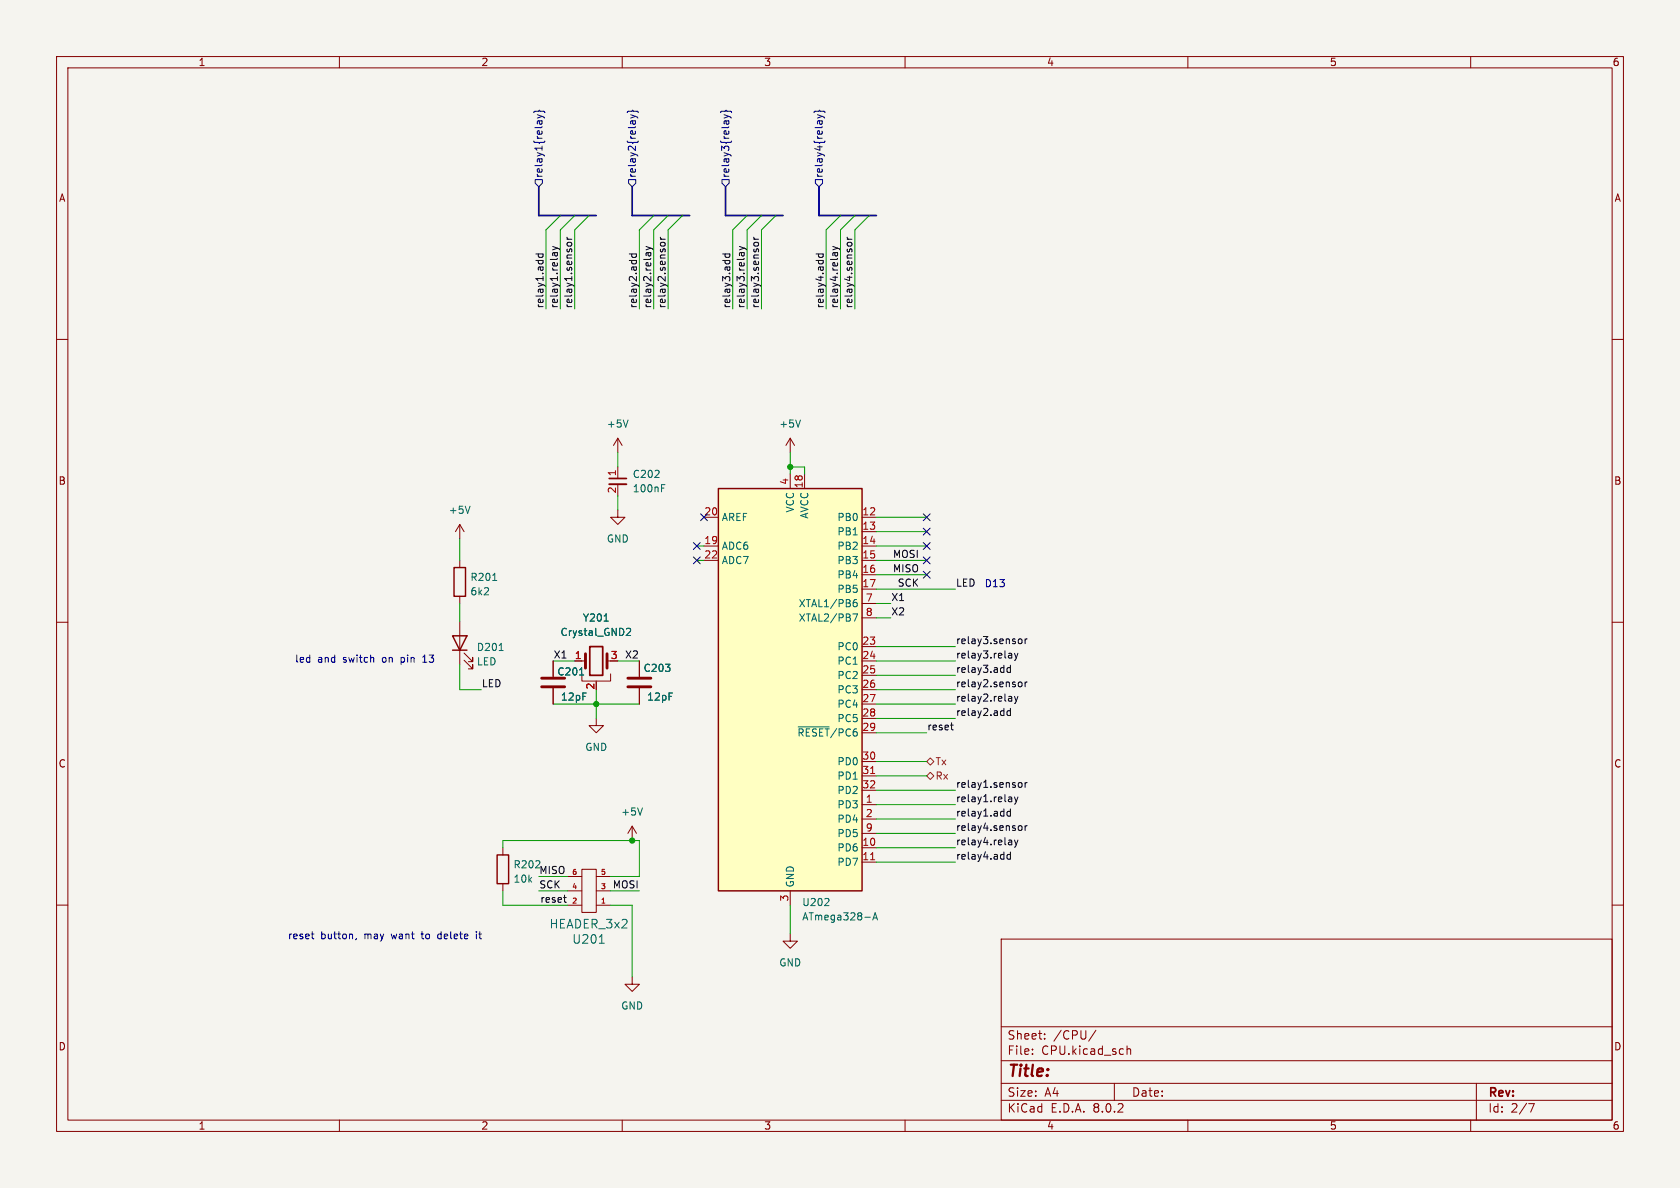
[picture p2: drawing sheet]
<svg xmlns="http://www.w3.org/2000/svg" width="297mm" height="210mm" viewBox="0 0 297 210" stroke-linecap="round" stroke-linejoin="round" font-family="sans-serif">
<path d="M0 0h297v210h-297z" fill="#f5f4ef" stroke="#f5f4ef" stroke-width=".18"/>
<g fill="none" stroke="#840000" stroke-width=".18">
<path d="M10 10h277v190h-277zM12 12h273v186h-273zM60 10v2M110 10v2M160 10v2M210 10v2M260 10v2M10 60h2M285 60h2M139.7 77.5l-.8 1.2M139.7 77.5v2.5M139.7 77.5l.8 1.2"/>
<path d="M109.2 90.2v1.2h1.3l-1.3 1.3-1.3-1.3h1.3M10 110h2M81.3 109.9v7.6M82 116.7l1.6 1.5v-.7v.7h-.8M82 115.4l1.6 1.6v-.8v.8h-.8M113 116.8v2.8M285 110h2M113 121.7v2.8M10 160h2M285 160h2M139.7 165.1v1.3h1.3l-1.3 1.2-1.3-1.2h1.3M177 166h108v32h-108z"/>
<path d="M60 198v2M110 198v2M160 198v2M177 194.5h108M177 191.5h108M177 187.5h108M177 181.5h108M182.5 186.3v.1M182.5 185.5v.1M184.7 183.6v.1M184.7 182.8v.1M193.7 182.1l-1.2 2"/>
<path d="M197 191.5v3M199.2 184.9v1.5M199.2 185.5l.3-.1 .3 .1 .1 .9M210 198v2M260 198v2M261 191.5v6.5M270.2 195.1h1l-.6 1.5"/>
</g>
<path d="M80 112.4h2.5l-1.2 2.5zM80 114.9h2.5" fill="none" stroke="#840000" stroke-width=".25"/>
<path d="M141.5 74.2l-.4 1.3M88.2 115h.8" fill="none" stroke="#006464" stroke-width=".18"/>
<path d="M111 119.9h4.1M111 121.4h4.1" fill="none" stroke="#840000" stroke-width=".51"/>
<path d="M127 86.4h25.4v71.1h-25.4z" fill="#ffffc2"/>
<path d="M127 86.4h25.4v71.1h-25.4zM80.3 100.3h2v5.1h-2zM87.9 151.1h2v5.1h-2z" fill="none" stroke="#840000" stroke-width=".25"/>
<g fill="none" stroke="#840000" stroke-width=".18">
<path d="M109.2 77.5l-.7 1.2M109.2 77.5v2.5M109.2 77.5l.8 1.2M81.3 92.7v2.6M81.3 99.1v1.2M81.3 92.7l-.8 1.3M81.3 92.7l.7 1.3M109.2 82.6v2M109.2 85.6v2M124.5 91.4h2.5M124.5 96.5h2.5M124.5 99.1h2.5"/>
<path d="M139.7 83.8v2.6M142.2 83.8v2.6M152.4 91.4h2.5M152.4 94h2.5M152.4 96.5h2.5M152.4 99.1h2.5M81.3 105.4v1.3M97.8 116.8v2.8M101.6 116.8h1.9M102.9 119.1v1.3h5v-1.3M107.3 116.8h.6M113 116.8v2.8"/>
<path d="M152.4 101.6h2.5M152.4 104.1h2.5M152.4 114.3h2.5M152.4 116.8h2.5M152.4 119.4h2.5M152.4 106.7h2.5M152.4 109.2h2.5M97.8 121.7v2.8M105.4 127v1.3h1.3l-1.3 1.2-1.3-1.2h1.3M105.4 120.4v.3M113 121.7v2.8M152.4 121.9h2.5"/>
<path d="M152.4 124.5h2.5M152.4 127h2.5M152.4 129.5h2.5M152.4 134.6h2.5M152.4 137.2h2.5M152.4 139.7h2.5M88.9 149.9v1.2M88.9 156.2v1.3M100.3 157.5h2.6M100.3 154.9h2.6M102.9 153.7h2.5v7.6h-2.5zM105.4 157.5h2.5"/>
<path d="M105.4 154.9h2.5M111.8 146.1l-.8 1.2M111.8 146.1v2.5M111.8 146.1l.7 1.2M139.7 157.5v2.5M152.4 142.2h2.5M152.4 149.9h2.5M152.4 152.4h2.5M152.4 144.8h2.5M152.4 147.3h2.5M100.3 160h2.6M105.4 160h2.5"/>
<path d="M111.8 172.7v1.3h1.2l-1.2 1.3-1.3-1.3h1.3"/>
</g>
<path d="M153.9 136.7h.7M153.9 152h.7" fill="none" stroke="#a90000" stroke-width=".18"/>
<g fill="none" stroke="#006464" stroke-width=".18">
<path d="M111 74.2l-.4 1.3M83.1 89.5l-.4 1.2M117 86.3h.4M117 85.7h.6M87.1 102.6h.7M102.5 119.3h.7M106.8 109.8h.7M110.8 111.1h.4l.3 .3-.8 .9h.8M150.8 108.5h.8l-.5 1.3M150.9 106.6l.4-.1 .2 .2-.1 .5-.3 .1-.2-.2M151.4 106l-.3 .1-.2 .2M141.1 128.5h5.5"/>
<path d="M113.6 142.8l-.4 1.3M146.5 158.9v.5M106 166.7h.8M145.8 160.1h.7M152.9 162.1h1M154.3 162.6l.4-1.2 .4 1.2M154.4 162.3h.6"/>
</g>
<path d="M107.7 85.6h3" fill="none" stroke="#840000" stroke-width=".33"/>
<path d="M107.7 84.6h3M104.3 114.3h2.3v5.1h-2.3z" fill="none" stroke="#840000" stroke-width=".3"/>
<path d="M95.8 119.9h4M103.5 115.6v2.5M107.3 115.6v2.5M95.8 121.4h4" fill="none" stroke="#840000" stroke-width=".51"/>
<path d="M163.8 137.2l.7-.7 .6 .7-.6 .6zM163.8 134.6l.7-.6 .6 .6-.6 .7z" fill="none" stroke="#725600" stroke-width=".18"/>
<g fill="none" stroke="#000084" stroke-width=".18">
<path d="M94.4 19.9l.2-.2h.6l.1-.2 .2 .2h.6l.2 .2M110.9 19.9l.2-.2h.6l.2-.2 .1 .2h.6l.2 .2M127.4 19.9l.2-.2h.6l.2-.2 .1 .2h.7l.1 .2M143.9 19.9l.2-.2h.6l.2-.2 .2 .2h.6l.1 .2M94.6 31.8h1.3v.6l-.7 .6-.6-.6zM95 20.3l.8 .3M95.8 20.6l-.8 .3M95.8 20.6l.5 .3M111.1 31.8h1.3v.6l-.6 .6-.7-.6zM111.5 20.3l.8 .3M112.3 20.6l-.8 .3M112.3 20.6l.5 .3"/>
<path d="M127.6 31.8h1.3v.6l-.6 .6-.7-.6zM128 20.3l.8 .3M128.8 20.6l-.8 .3M128.8 20.6l.5 .3M144.1 31.8h1.3v.6l-.6 .6-.7-.6zM144.5 20.3l.9 .3M145.4 20.6l-.9 .3M145.4 20.6l.4 .3M122.6 98.5l1.2 1.2M122.6 95.9l1.2 1.2M123.8 98.5l-1.2 1.2M123.8 95.9l-1.2 1.2"/>
<path d="M123.9 90.8l1.2 1.2M125.1 90.8l-1.2 1.2M163.2 93.4l1.2 1.2M163.2 95.9l1.2 1.2M163.2 90.8l1.2 1.2M163.2 98.5l1.2 1.2M164.4 93.4l-1.2 1.2M164.4 95.9l-1.2 1.2M164.4 90.8l-1.2 1.2M164.4 98.5l-1.2 1.2M163.2 101l1.2 1.2M164.4 101l-1.2 1.2"/>
</g>
<g fill="none" stroke="#0f0f0f" stroke-width=".18">
<path d="M94.7 44.9h1.3M95.2 44.9v.4l.2 .2 .5-.1v-.5M97.7 43.6l.8 .3M98 44.7l.1 .4M98.5 44.7v.4M98.5 44.7h-.7l-.1 .4M98.5 43.9l-.8 .3M98.5 43.9l.5 .3M100.2 42.3h.9M100.2 41.9l.3 .4M100.3 43.4l-.1-.3 .3-.3 .5 .1 .1 .2-.1 .3M111.2 44.9h1.3"/>
<path d="M111.7 44.9v.4l.2 .2 .6-.1v-.5M114.2 43.6l.9 .3M114.5 44.7l.1 .4M115 44.7l.1 .4M115.1 44.7h-.8l-.1 .4M115.1 43.9l-.9 .3M115.1 43.9l.4 .3M116.8 42.3h.8M116.8 41.9l.2 .4M116.8 43.4v-.3l.2-.3 .5 .1 .1 .2-.1 .3M127.8 44.9h1.2M128.2 44.9v.4l.2 .2 .6-.1v-.5"/>
<path d="M130.7 43.6l.9 .3M131 44.7l.1 .4M131.5 44.7l.1 .4M131.6 44.7h-.8l-.1 .4M131.6 43.9l-.9 .3M131.6 43.9l.4 .3M133.3 42.3h.8M133.3 41.9l.2 .4M133.3 43.4v-.3l.2-.3 .5 .1 .1 .2-.1 .3M144.3 44.9h1.2M144.8 44.9l-.1 .4 .2 .2 .6-.1v-.5M147.2 43.6l.9 .3"/>
<path d="M147.5 44.7l.1 .4M148 44.7l.1 .4M148.1 44.7h-.8l-.1 .4M148.1 43.9l-.9 .3M148.1 43.9l.4 .3M149.8 41.9l.2 .4M149.8 42.3h.8M149.8 43.4v-.3l.2-.3 .5 .1 .1 .2v.3M178.4 115.5h.3l.2 .2v.6M178.6 117.6v1.3M178.6 118.1l-.3-.1-.3 .3 .1 .5h.5M178.9 116.3h-.5"/>
<path d="M178.9 115.8h-.5M179.4 115.5l.3 .8M179.7 116.3l-.3 .5M180 115.5l-.3 .8M180.1 113l.3-.1 .3 .3-.1 .5-.2 .1-.3-.1M181.2 112.9v.9M181.6 112.9l-.4 .3M168 128.2h.5M168.3 129h.2M178.4 123.1h.3l.2 .2v.6M178.6 125.2v1.3M178.6 125.7l-.3-.1-.3 .3 .1 .5h.5"/>
<path d="M178.9 123.9h-.5M178.9 123.4l-.5 .1M179.4 123.1l.3 .8M179.7 123.9l-.3 .5M180 123.1l-.3 .8M180.1 120.6h.3l.3 .2-.1 .5-.2 .1-.3-.1M180.1 138.4l.3-.1 .3 .3-.1 .5-.2 .1-.3-.1M181.2 120.6v.8M181.2 138.3v.9M181.6 138.3l-.4 .3M181.6 120.6l-.4 .2M99.6 158.7h.5"/>
<path d="M99.9 159.4l.2 .1M178.4 140.9h.3l.2 .2v.6M178.4 148.5h.3l.2 .2v.6M178.6 143v1.3M178.6 150.6v1.3M178.6 143.5l-.3-.1-.3 .3 .1 .5h.5M178.6 151.1l-.3-.1-.3 .3 .1 .5h.5M178.9 141.7h-.5M178.9 141.2h-.5M178.9 149.3h-.5M178.9 148.8l-.5 .1M179.4 140.9l.3 .8"/>
<path d="M179.4 148.5l.3 .8M179.7 141.7l-.3 .5M179.7 149.3l-.3 .5M180 140.9l-.3 .8M180 148.5l-.3 .8M180.1 146h.3l.3 .2-.1 .5-.2 .1-.3-.1M181.2 146v.8M181.6 146l-.4 .2"/>
</g>
<path d="M74.7 117.1h.8M75 116l-.3 .2M55 165.1h.5M55.3 165.9l.2 .1M63 165.9l-.1 .2M77.5 165.2l-.1 .2 .1 .5M84.2 164.7v.1M84.2 165.1v.9" fill="none" stroke="#0000c2" stroke-width=".18"/>
<path d="M95.2 33v5.1h10.2M111.8 33v5.1h10.1M128.3 33v5.1h10.1M144.8 33v5.1h10.1" fill="none" stroke="#000084" stroke-width=".3"/>
<g fill="none" stroke="#009600" stroke-width=".18">
<path d="M99.1 38.1l-2.6 2.5v14M101.6 38.1l-2.5 2.5v14M104.1 38.1l-2.5 2.5v14M115.6 38.1l-2.6 2.5v14M118.1 38.1l-2.5 2.5v14M120.6 38.1l-2.5 2.5v14M132.1 38.1l-2.6 2.5v14M134.6 38.1l-2.5 2.5v14M137.2 38.1l-2.6 2.5v14M148.6 38.1l-2.6 2.5v14M151.1 38.1l-2.5 2.5v14M153.7 38.1l-2.6 2.5v14"/>
<path d="M81.3 95.3v3.8M109.2 80v2.6M109.2 87.6v2.6M123.2 96.5h1.3M123.2 99.1h1.3M139.7 80v3.8M139.7 82.6h2.5v1.2M154.9 94h8.9M154.9 91.4h8.9M154.9 96.5h8.9M154.9 99.1h8.9M81.3 117.5v4.4h3.8"/>
<path d="M81.3 106.7v3.2M97.8 116.8h3.8M109.2 116.8h3.8M154.9 116.8h14M154.9 119.4h14M154.9 101.6h8.9M154.9 109.2h2.6M154.9 106.7h2.6M154.9 104.1h14M154.9 114.3h14M97.8 124.5h15.2M105.4 121.9v5.1"/>
<path d="M154.9 121.9h14M154.9 124.5h14M154.9 127h14M154.9 129.5h8.9M154.9 137.2h8.9M154.9 134.6h8.9M154.9 139.7h14M88.9 149.9v-1.3h24.1v6.3h-5.1M88.9 157.5v2.5h11.4M95.2 157.5h5.1M95.2 154.9h5.1M107.9 157.5h5.1"/>
<path d="M154.9 149.9h14M154.9 152.4h14M154.9 144.8h14M154.9 147.3h14M154.9 142.2h14M107.9 160h3.9v12.7M139.7 160v5.1"/>
</g>
<g fill="#009600" stroke="#009600" stroke-width=".18">
<circle cx="139.7" cy="82.6" r=".46"/>
<circle cx="105.4" cy="124.5" r=".46"/>
<circle cx="111.8" cy="148.6" r=".46"/>
</g>
<text font-size="2.8" fill="#840000" x="178" y="190.9">Title:</text>
<g font-size="2.1" fill="#006464">
<text x="97.1" y="164.3">HEADER_3x2</text>
<text x="101.1" y="167">U201</text>
</g>
<g font-size="2.1" fill="#840000">
<text x="178" y="184">Sheet:</text>
<text x="186.2" y="184">/CPU/</text>
<text x="178" y="186.7">File:</text>
<text x="184.1" y="186.7">CPU.kicad_sch</text>
<text x="178" y="196.9">KiCad</text>
<text x="178" y="194.1">Size:</text>
<text x="184.7" y="194.1">A4</text>
<text x="185.7" y="196.9">E.D.A.</text>
<text x="193.3" y="196.9">8.0.2</text>
<text x="200" y="194.1">Date:</text>
<text x="263" y="194.3">Rev:</text>
<text x="263" y="196.9">Id:</text>
<text x="267.1" y="196.9">2/7</text>
</g>
<g font-size="1.8" fill="#840000">
<text x="35" y="11.9">1</text>
<text x="85" y="11.9">2</text>
<text x="135" y="11.9">3</text>
<text x="185" y="11.9">4</text>
<text x="235" y="11.9">5</text>
<text x="285" y="11.9">6</text>
<text x="10.3" y="35.9">A</text>
<text x="285.3" y="35.9">A</text>
<text x="10.3" y="85.9">B</text>
<text x="285.3" y="85.9">B</text>
<text x="10.3" y="135.9">C</text>
<text x="285.3" y="135.9">C</text>
<text x="10.3" y="185.9">D</text>
<text x="285.3" y="185.9">D</text>
<text x="35" y="199.9">1</text>
<text x="85" y="199.9">2</text>
<text x="135" y="199.9">3</text>
<text x="185" y="199.9">4</text>
<text x="235" y="199.9">5</text>
<text x="285" y="199.9">6</text>
</g>
<g font-size="1.8" fill="#000084">
<text x="96.1" y="31.6" transform="rotate(-90 96.1 31.6)">relay1{relay}</text>
<text x="112.6" y="31.6" transform="rotate(-90 112.6 31.6)">relay2{relay}</text>
<text x="129.1" y="31.6" transform="rotate(-90 129.1 31.6)">relay3{relay}</text>
<text x="145.6" y="31.6" transform="rotate(-90 145.6 31.6)">relay4{relay}</text>
</g>
<g font-size="1.8" fill="#0f0f0f">
<text x="96.2" y="54.6" transform="rotate(-90 96.2 54.6)">relay1.add</text>
<text x="98.7" y="54.6" transform="rotate(-90 98.7 54.6)">relay1.relay</text>
<text x="101.3" y="54.6" transform="rotate(-90 101.3 54.6)">relay1.sensor</text>
<text x="112.7" y="54.6" transform="rotate(-90 112.7 54.6)">relay2.add</text>
<text x="115.2" y="54.6" transform="rotate(-90 115.2 54.6)">relay2.relay</text>
<text x="117.8" y="54.6" transform="rotate(-90 117.8 54.6)">relay2.sensor</text>
<text x="129.2" y="54.6" transform="rotate(-90 129.2 54.6)">relay3.add</text>
<text x="131.7" y="54.6" transform="rotate(-90 131.7 54.6)">relay3.relay</text>
<text x="134.3" y="54.6" transform="rotate(-90 134.3 54.6)">relay3.sensor</text>
<text x="145.7" y="54.6" transform="rotate(-90 145.7 54.6)">relay4.add</text>
<text x="148.2" y="54.6" transform="rotate(-90 148.2 54.6)">relay4.relay</text>
<text x="150.8" y="54.6" transform="rotate(-90 150.8 54.6)">relay4.sensor</text>
<text x="157.8" y="98.7">MOSI</text>
<text x="157.8" y="101.3">MISO</text>
<text x="157.5" y="106.3">X1</text>
<text x="158.6" y="103.8">SCK</text>
<text x="168.9" y="103.8">LED</text>
<text x="157.5" y="108.9">X2</text>
<text x="168.9" y="114">relay3.sensor</text>
<text x="97.8" y="116.5">X1</text>
<text x="110.4" y="116.5">X2</text>
<text x="168.9" y="116.5">relay3.relay</text>
<text x="168.9" y="119">relay3.add</text>
<text x="85.1" y="121.6">LED</text>
<text x="168.9" y="124.1">relay2.relay</text>
<text x="168.9" y="121.6">relay2.sensor</text>
<text x="163.8" y="129.2">reset</text>
<text x="168.9" y="126.7">relay2.add</text>
<text x="168.9" y="141.9">relay1.relay</text>
<text x="168.9" y="139.4">relay1.sensor</text>
<text x="168.9" y="147">relay4.sensor</text>
<text x="168.9" y="144.4">relay1.add</text>
<text x="168.9" y="149.5">relay4.relay</text>
<text x="95.2" y="154.6">MISO</text>
<text x="168.9" y="152.1">relay4.add</text>
<text x="95.2" y="157.1">SCK</text>
<text x="95.4" y="159.7">reset</text>
<text x="108.2" y="157.1">MOSI</text>
</g>
<g font-size="1.8" fill="#006464">
<text x="107.2" y="75.8">+5V</text>
<text x="137.7" y="75.8">+5V</text>
<text x="111.8" y="84.7">C202</text>
<text x="111.8" y="87.2">100nF</text>
<text x="79.2" y="91">+5V</text>
<text x="127.5" y="92.3">AREF</text>
<text x="140.6" y="90.7" transform="rotate(-90 140.6 90.7)">VCC</text>
<text x="143.1" y="91.8" transform="rotate(-90 143.1 91.8)">AVCC</text>
<text x="147.9" y="92.3">PB0</text>
<text x="147.9" y="94.8">PB1</text>
<text x="107.2" y="96.1">GND</text>
<text x="127.5" y="97.4">ADC6</text>
<text x="127.5" y="99.9">ADC7</text>
<text x="147.9" y="97.4">PB2</text>
<text x="147.9" y="99.9">PB3</text>
<text x="83.1" y="102.9">R201</text>
<text x="83.1" y="105.4">6k2</text>
<text x="141.1" y="107.5">XTAL1/PB6</text>
<text x="147.9" y="102.5">PB4</text>
<text x="147.9" y="105">PB5</text>
<text x="99" y="112.6">Crystal_GND2</text>
<text x="102.9" y="110.1">Y201</text>
<text x="141.1" y="110.1">XTAL2/PB7</text>
<text x="84.2" y="115.3">D201</text>
<text x="84.2" y="117.8">LED</text>
<text x="98.4" y="119.6">C201</text>
<text x="113.7" y="119">C203</text>
<text x="147.9" y="115.2">PC0</text>
<text x="147.9" y="117.7">PC1</text>
<text x="99.1" y="124.1">12pF</text>
<text x="114.3" y="124.1">12pF</text>
<text x="147.9" y="120.2">PC2</text>
<text x="147.9" y="122.8">PC3</text>
<text x="147.9" y="125.3">PC4</text>
<text x="140.9" y="130.4">~{RESET}/PC6</text>
<text x="147.9" y="127.9">PC5</text>
<text x="103.4" y="132.9">GND</text>
<text x="147.9" y="135.5">PD0</text>
<text x="147.9" y="143.1">PD3</text>
<text x="147.9" y="138">PD1</text>
<text x="147.9" y="140.6">PD2</text>
<text x="109.7" y="144.4">+5V</text>
<text x="147.9" y="145.6">PD4</text>
<text x="147.9" y="148.2">PD5</text>
<text x="90.7" y="153.7">R202</text>
<text x="147.9" y="150.7">PD6</text>
<text x="147.9" y="153.3">PD7</text>
<text x="90.7" y="156.2">10k</text>
<text x="140.6" y="157" transform="rotate(-90 140.6 157)">GND</text>
<text x="141.7" y="160.4">U202</text>
<text x="141.7" y="162.9">ATmega328-A</text>
<text x="137.7" y="171">GND</text>
<text x="109.7" y="178.7">GND</text>
</g>
<g font-size="1.8" fill="#a90000">
<text x="109" y="87.3" transform="rotate(-90 109 87.3)">2</text>
<text x="109" y="84.3" transform="rotate(-90 109 84.3)">1</text>
<text x="139.4" y="85.8" transform="rotate(-90 139.4 85.8)">4</text>
<text x="142" y="86.4" transform="rotate(-90 142 86.4)">18</text>
<text x="124.4" y="91.2">20</text>
<text x="152.4" y="91.2">12</text>
<text x="152.4" y="93.7">13</text>
<text x="124.4" y="96.3">19</text>
<text x="124.4" y="98.8">22</text>
<text x="152.4" y="96.3">14</text>
<text x="152.4" y="98.8">15</text>
<text x="152.4" y="101.3">16</text>
<text x="152.4" y="103.9">17</text>
<text x="153" y="106.4">7</text>
<text x="153" y="109">8</text>
<text x="101.5" y="116.6">1</text>
<text x="107.9" y="116.6">3</text>
<text x="152.4" y="114">23</text>
<text x="152.4" y="116.6">24</text>
<text x="152.4" y="119.1">25</text>
<text x="105.2" y="122" transform="rotate(-90 105.2 122)">2</text>
<text x="152.4" y="121.7">26</text>
<text x="152.4" y="124.2">27</text>
<text x="152.4" y="126.7">28</text>
<text x="152.4" y="129.3">29</text>
<text x="152.4" y="134.4">30</text>
<text x="152.4" y="136.9">31</text>
<text x="152.4" y="139.4">32</text>
<text x="153" y="142">1</text>
<text x="152.4" y="149.6">10</text>
<text x="153" y="144.5">2</text>
<text x="153" y="147.1">9</text>
<text x="152.4" y="152.1">11</text>
<text x="139.4" y="159.5" transform="rotate(-90 139.4 159.5)">3</text>
</g>
<g font-size="1.8" fill="#0000c2">
<text x="174" y="103.9">D13</text>
<text x="52.1" y="117.2">led</text>
<text x="56.1" y="117.2">and</text>
<text x="60.8" y="117.2">switch</text>
<text x="67.9" y="117.2">on</text>
<text x="71.3" y="117.2">pin</text>
<text x="75.4" y="117.2">13</text>
<text x="50.8" y="166.1">reset</text>
<text x="56.7" y="166.1">button,</text>
<text x="64.5" y="166.1">may</text>
<text x="69.5" y="166.1">want</text>
<text x="75" y="166.1">to</text>
<text x="78.1" y="166.1">delete</text>
<text x="85" y="166.1">it</text>
</g>
<g font-size="1.8" fill="#725600">
<text x="165.3" y="135.5">Tx</text>
<text x="165.3" y="138">Rx</text>
</g>
<g font-size="1.2" fill="#a90000">
<text x="101" y="154.7">6</text>
<text x="106.1" y="154.7">5</text>
<text x="101" y="159.8">2</text>
<text x="101" y="157.2">4</text>
<text x="106.1" y="159.8">1</text>
<text x="106.1" y="157.2">3</text>
</g>
</svg>
